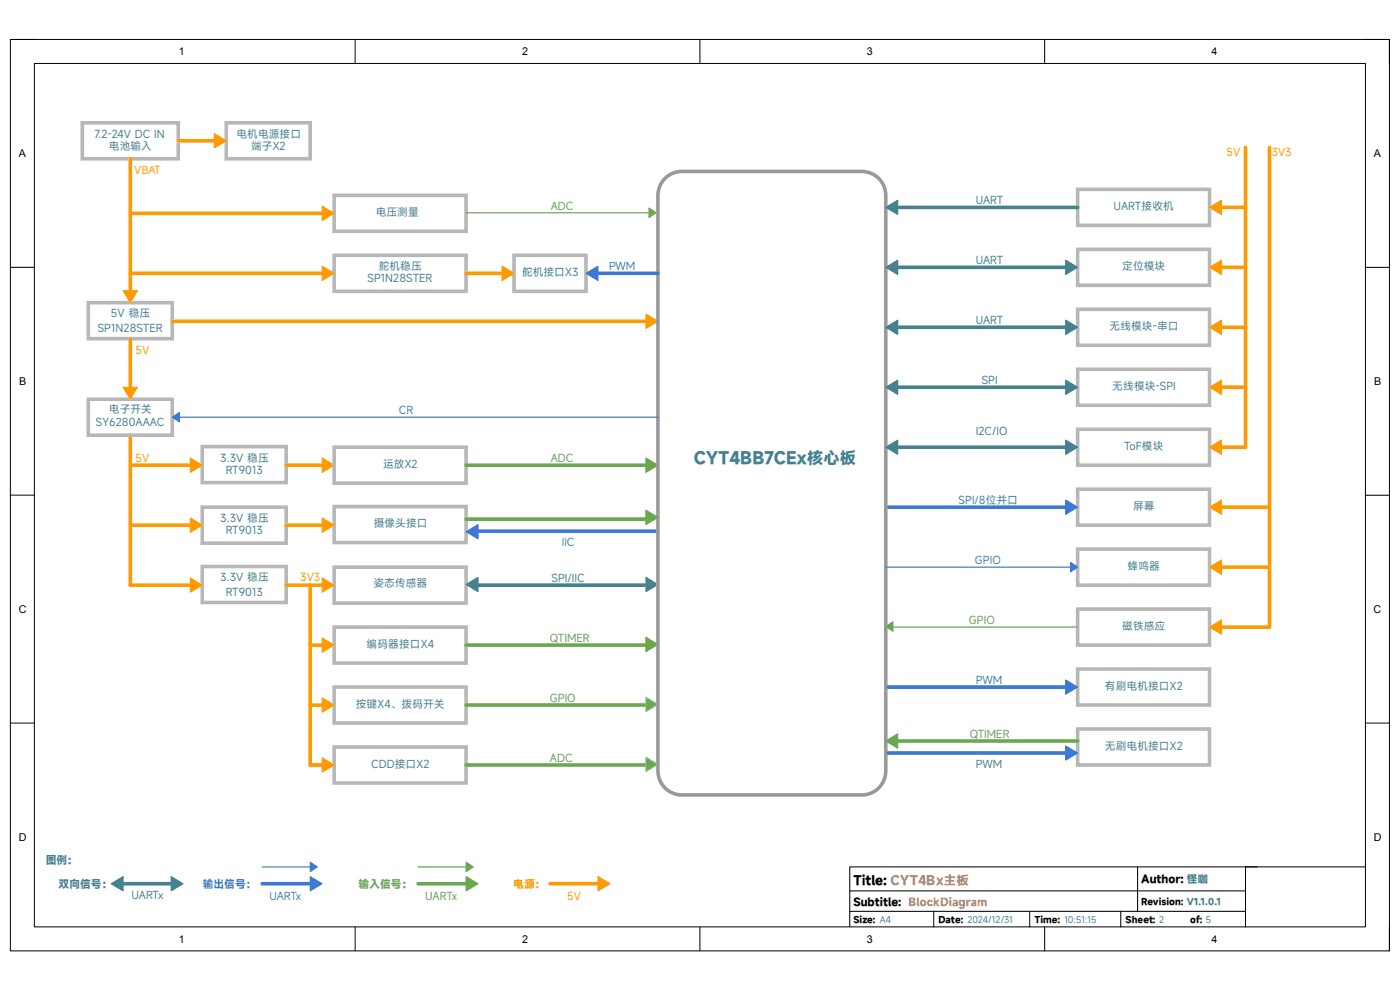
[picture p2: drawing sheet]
<svg xmlns="http://www.w3.org/2000/svg" width="297mm" height="210mm" viewBox="0 0 297 210" stroke-linecap="round" stroke-linejoin="round" font-family="sans-serif">
<path d="M2.2 8.4h292.6v193.3h-292.6z" fill="none" stroke="#000" stroke-width=".21"/>
<path d="M7.3 13.5h282.4v183.1h-282.4z" fill-rule="evenodd" fill="#fff"/>
<g fill="none" stroke="#000" stroke-width=".21">
<path d="M2.2 8.4h5.1M7.3 13.5h282.4v183.1h-282.4zM75.3 8.4v5.1M148.5 8.4v5.1M221.6 8.4v5.1M289.7 8.4h5.1v5.1M2.2 56.7h5.1M289.7 56.7h5.1M2.2 105h5.1M289.7 105.1h5.1M2.2 153.4h5.1M289.7 153.4h5.1"/>
<path d="M75.3 196.6v5.1M148.5 196.6v5.1M180.3 189h83.9M180.3 193.3h83.9M198.1 193.3v3.3M218.5 193.3v3.3M221.6 196.6v5.1M237.8 193.3v3.3M241.3 183.9v9.4M264.2 183.9v12.7M289.7 183.9h-109.4v12.7M294.8 196.6v5.1"/>
</g>
<path d="M24.8 187.5h11.5" fill="none" stroke="#45818e" stroke-width=".76"/>
<path d="M23.6 187.5l2.5-1.6v3.1z" fill="#45818e"/>
<path d="M23.6 187.5l2.5-1.6v3.1z" fill="none" stroke="#45818e" stroke-width=".21"/>
<path d="M36.3 185.9l2.5 1.6-2.5 1.5z" fill="#45818e"/>
<path d="M36.3 185.9l2.5 1.6-2.5 1.5z" fill="none" stroke="#45818e" stroke-width=".21"/>
<path d="M88.7 187.5h10.2" fill="none" stroke="#6aa84f" stroke-width=".76"/>
<path d="M98.9 185.9l2.5 1.6-2.5 1.5z" fill="#6aa84f"/>
<path d="M98.9 185.9l2.5 1.6-2.5 1.5z" fill="none" stroke="#6aa84f" stroke-width=".21"/>
<path d="M116.7 187.5h10.2" fill="none" stroke="#f90" stroke-width=".76"/>
<path d="M126.9 185.9l2.5 1.6-2.5 1.5z" fill="#f90"/>
<path d="M126.9 185.9l2.5 1.6-2.5 1.5z" fill="none" stroke="#f90" stroke-width=".21"/>
<path d="M55.6 187.5h10.2" fill="none" stroke="#3c78d8" stroke-width=".76"/>
<path d="M65.8 185.9l2.5 1.6-2.5 1.5z" fill="#3c78d8"/>
<path d="M65.8 185.9l2.5 1.6-2.5 1.5z" fill="none" stroke="#3c78d8" stroke-width=".21"/>
<path d="M65.8 182.9l1.5 1-1.5 1z" fill="#3c78d8"/>
<path d="M65.8 182.9l1.5 1-1.5 1z" fill="none" stroke="#3c78d8" stroke-width=".21"/>
<path d="M55.6 183.9h10.7" fill="none" stroke="#3c78d8" stroke-width=".25"/>
<path d="M98.9 182.9l1.5 1-1.5 1z" fill="#6aa84f"/>
<path d="M98.9 182.9l1.5 1-1.5 1z" fill="none" stroke="#6aa84f" stroke-width=".21"/>
<path d="M88.7 183.9h10.7" fill="none" stroke="#6aa84f" stroke-width=".25"/>
<path d="M42.9 94.7h17.8v7.7h-17.8z" fill="none" stroke="#b7b7b7" stroke-width=".76"/>
<path d="M27.6 98.7h14" fill="none" stroke="#f90" stroke-width=".76"/>
<path d="M40.4 97.2l2.5 1.5-2.5 1.5z" fill="#f90"/>
<path d="M40.4 97.2l2.5 1.5-2.5 1.5z" fill="none" stroke="#f90" stroke-width=".21"/>
<path d="M18.7 64.2h17.8v7.6h-17.8zM42.9 107.6h17.8v7.6h-17.8z" fill="none" stroke="#b7b7b7" stroke-width=".76"/>
<path d="M40.4 109.9l2.5 1.5-2.5 1.5z" fill="#f90"/>
<path d="M40.4 109.9l2.5 1.5-2.5 1.5z" fill="none" stroke="#f90" stroke-width=".21"/>
<path d="M42.9 120.2h17.8v7.6h-17.8z" fill="none" stroke="#b7b7b7" stroke-width=".76"/>
<path d="M40.4 122.6l2.5 1.5-2.5 1.6z" fill="#f90"/>
<path d="M40.4 122.6l2.5 1.5-2.5 1.6z" fill="none" stroke="#f90" stroke-width=".21"/>
<path d="M17.5 26.1h20.3v7.6h-20.3zM48 26.1h17.8v7.6h-17.8zM70.9 107.5h28v7.6h-28z" fill="none" stroke="#b7b7b7" stroke-width=".76"/>
<path d="M27.6 33.7v28M27.6 92.3v31.8h12.8M27.6 111.4h12.8" fill="none" stroke="#f90" stroke-width=".76"/>
<path d="M68.3 97.2l2.6 1.5-2.6 1.5z" fill="#f90"/>
<path d="M68.3 97.2l2.6 1.5-2.6 1.5z" fill="none" stroke="#f90" stroke-width=".21"/>
<path d="M60.7 98.7h7.6" fill="none" stroke="#f90" stroke-width=".76"/>
<path d="M68.3 109.9l2.6 1.5-2.6 1.5z" fill="#f90"/>
<path d="M68.3 109.9l2.6 1.5-2.6 1.5z" fill="none" stroke="#f90" stroke-width=".21"/>
<path d="M60.7 111.4h7.6" fill="none" stroke="#f90" stroke-width=".76"/>
<path d="M70.9 120.3h28v7.6h-28z" fill="none" stroke="#b7b7b7" stroke-width=".76"/>
<path d="M68.3 122.6l2.6 1.5-2.6 1.6z" fill="#f90"/>
<path d="M68.3 122.6l2.6 1.5-2.6 1.6z" fill="none" stroke="#f90" stroke-width=".21"/>
<path d="M60.7 124.1h7.6M65.8 124.1v38.2" fill="none" stroke="#f90" stroke-width=".76"/>
<path d="M228.6 103.8h28v7.6h-28zM70.9 133h28v7.7h-28z" fill="none" stroke="#b7b7b7" stroke-width=".76"/>
<path d="M68.3 135.3l2.6 1.5-2.6 1.6z" fill="#f90"/>
<path d="M68.3 135.3l2.6 1.5-2.6 1.6z" fill="none" stroke="#f90" stroke-width=".21"/>
<path d="M65.8 136.8h2.5" fill="none" stroke="#f90" stroke-width=".76"/>
<path d="M228.6 65.6h28v7.6h-28z" fill="none" stroke="#b7b7b7" stroke-width=".76"/>
<path d="M101.4 112.7h37.7" fill="none" stroke="#3c78d8" stroke-width=".76"/>
<path d="M98.9 112.8l2.5-1.5v3z" fill="#3c78d8"/>
<path d="M98.9 112.8l2.5-1.5v3z" fill="none" stroke="#3c78d8" stroke-width=".21"/>
<path d="M98.9 110.1h38.1" fill="none" stroke="#6aa84f" stroke-width=".76"/>
<path d="M137 97.2l2.6 1.5-2.6 1.5z" fill="#6aa84f"/>
<path d="M137 97.2l2.6 1.5-2.6 1.5z" fill="none" stroke="#6aa84f" stroke-width=".21"/>
<path d="M101.2 124.1h35.6" fill="none" stroke="#45818e" stroke-width=".76"/>
<path d="M98.9 124l2.5-1.5v3z" fill="#45818e"/>
<path d="M98.9 124l2.5-1.5v3z" fill="none" stroke="#45818e" stroke-width=".21"/>
<path d="M137 122.5l2.6 1.5-2.6 1.5z" fill="#45818e"/>
<path d="M137 122.5l2.6 1.5-2.6 1.5z" fill="none" stroke="#45818e" stroke-width=".21"/>
<path d="M98.9 136.8h38.1" fill="none" stroke="#6aa84f" stroke-width=".76"/>
<path d="M137 135.2l2.6 1.5-2.6 1.5z" fill="#6aa84f"/>
<path d="M137 135.2l2.6 1.5-2.6 1.5z" fill="none" stroke="#6aa84f" stroke-width=".21"/>
<path d="M188.4 107.6h37.7" fill="none" stroke="#3c78d8" stroke-width=".76"/>
<path d="M226.1 106.1l2.5 1.5-2.5 1.5z" fill="#3c78d8"/>
<path d="M226.1 106.1l2.5 1.5-2.5 1.5z" fill="none" stroke="#3c78d8" stroke-width=".21"/>
<path d="M137 66.6l2.6 1.6-2.6 1.5z" fill="#f90"/>
<path d="M137 66.6l2.6 1.6-2.6 1.5z" fill="none" stroke="#f90" stroke-width=".21"/>
<path d="M36.5 68.2h101.8" fill="none" stroke="#f90" stroke-width=".76"/>
<path d="M140.8 38.2a5.1 5.1 0 0 1 3.9-1.8h38.1a5.1 5.1 0 0 1 5.1 5v122.2a5.1 5.1 0 0 1-5.1 5h-38.1a5.1 5.1 0 0 1-5.1-5v-122.2a5.1 5.1 0 0 1 1.2-3.2z" fill="none" stroke="#999" stroke-width=".76"/>
<path d="M70.9 94.9h28v7.6h-28z" fill="none" stroke="#b7b7b7" stroke-width=".76"/>
<path d="M98.9 98.7h38.1" fill="none" stroke="#6aa84f" stroke-width=".76"/>
<path d="M137 108.2l2.6 1.5-2.6 1.6z" fill="#6aa84f"/>
<path d="M137 108.2l2.6 1.5-2.6 1.6z" fill="none" stroke="#6aa84f" stroke-width=".21"/>
<path d="M228.6 78.3h28v7.7h-28z" fill="none" stroke="#b7b7b7" stroke-width=".76"/>
<path d="M256.6 82.1l2.6-1.5v3.1z" fill="#f90"/>
<path d="M256.6 82.1l2.6-1.5v3.1z" fill="none" stroke="#f90" stroke-width=".21"/>
<path d="M264.2 31.3v63.6" fill="none" stroke="#f90" stroke-width=".76"/>
<path d="M190.5 69.4h35.6" fill="none" stroke="#45818e" stroke-width=".76"/>
<path d="M187.9 69.4l2.6-1.5v3.1z" fill="#45818e"/>
<path d="M187.9 69.4l2.6-1.5v3.1z" fill="none" stroke="#45818e" stroke-width=".21"/>
<path d="M226.1 67.9l2.5 1.5-2.5 1.6z" fill="#45818e"/>
<path d="M226.1 67.9l2.5 1.5-2.5 1.6z" fill="none" stroke="#45818e" stroke-width=".21"/>
<path d="M190.5 82.1h35.6" fill="none" stroke="#45818e" stroke-width=".76"/>
<path d="M187.9 82.1l2.6-1.5v3.1z" fill="#45818e"/>
<path d="M187.9 82.1l2.6-1.5v3.1z" fill="none" stroke="#45818e" stroke-width=".21"/>
<path d="M226.1 80.6l2.5 1.5-2.5 1.6z" fill="#45818e"/>
<path d="M226.1 80.6l2.5 1.5-2.5 1.6z" fill="none" stroke="#45818e" stroke-width=".21"/>
<path d="M70.9 41.4h28v7.7h-28z" fill="none" stroke="#b7b7b7" stroke-width=".76"/>
<path d="M27.6 45.3h40.7" fill="none" stroke="#f90" stroke-width=".76"/>
<path d="M68.3 43.7l2.6 1.6-2.6 1.5z" fill="#f90"/>
<path d="M68.3 43.7l2.6 1.6-2.6 1.5z" fill="none" stroke="#f90" stroke-width=".21"/>
<path d="M37.8 29.9h7.7" fill="none" stroke="#f90" stroke-width=".76"/>
<path d="M45.5 28.3l2.5 1.6-2.5 1.5z" fill="#f90"/>
<path d="M45.5 28.3l2.5 1.6-2.5 1.5z" fill="none" stroke="#f90" stroke-width=".21"/>
<path d="M228.6 154.7h28v7.6h-28z" fill="none" stroke="#b7b7b7" stroke-width=".76"/>
<path d="M187.9 157.2l2.6-1.5v3z" fill="#6aa84f"/>
<path d="M187.9 157.2l2.6-1.5v3z" fill="none" stroke="#6aa84f" stroke-width=".21"/>
<path d="M188.4 159.7h39" fill="none" stroke="#3c78d8" stroke-width=".76"/>
<path d="M226.1 158.2l2.5 1.5-2.5 1.6z" fill="#3c78d8"/>
<path d="M226.1 158.2l2.5 1.5-2.5 1.6z" fill="none" stroke="#3c78d8" stroke-width=".21"/>
<path d="M190.5 157.2h38.1" fill="none" stroke="#6aa84f" stroke-width=".76"/>
<path d="M228.6 141.9h28v7.7h-28z" fill="none" stroke="#b7b7b7" stroke-width=".76"/>
<path d="M188.4 145.8h37.7" fill="none" stroke="#3c78d8" stroke-width=".76"/>
<path d="M226.1 144.2l2.5 1.6-2.5 1.5z" fill="#3c78d8"/>
<path d="M226.1 144.2l2.5 1.6-2.5 1.5z" fill="none" stroke="#3c78d8" stroke-width=".21"/>
<path d="M70.9 145.7h28v7.7h-28z" fill="none" stroke="#b7b7b7" stroke-width=".76"/>
<path d="M98.9 149.6h39.4" fill="none" stroke="#6aa84f" stroke-width=".76"/>
<path d="M137 147.9l2.6 1.5-2.6 1.6z" fill="#6aa84f"/>
<path d="M137 147.9l2.6 1.5-2.6 1.6z" fill="none" stroke="#93c47d" stroke-width=".21"/>
<path d="M228.6 116.5h28v7.6h-28z" fill="none" stroke="#b7b7b7" stroke-width=".76"/>
<path d="M269.3 31.3v101.7" fill="none" stroke="#f90" stroke-width=".76"/>
<path d="M256.6 107.6l2.6-1.5v3z" fill="#f90"/>
<path d="M256.6 107.6l2.6-1.5v3z" fill="none" stroke="#f90" stroke-width=".21"/>
<path d="M26.1 61.7h3.1l-1.6 2.5z" fill="#f90"/>
<path d="M26.1 61.7h3.1l-1.6 2.5z" fill="none" stroke="#f90" stroke-width=".21"/>
<path d="M228.6 91.1h28v7.6h-28z" fill="none" stroke="#b7b7b7" stroke-width=".76"/>
<path d="M190.5 94.9h35.6" fill="none" stroke="#45818e" stroke-width=".76"/>
<path d="M187.9 94.9l2.6-1.6v3.1z" fill="#45818e"/>
<path d="M187.9 94.9l2.6-1.6v3.1z" fill="none" stroke="#45818e" stroke-width=".21"/>
<path d="M226.1 93.3l2.5 1.6-2.5 1.5z" fill="#45818e"/>
<path d="M226.1 93.3l2.5 1.6-2.5 1.5z" fill="none" stroke="#45818e" stroke-width=".21"/>
<path d="M256.6 120.3l2.6-1.5v3z" fill="#f90"/>
<path d="M256.6 120.3l2.6-1.5v3z" fill="none" stroke="#f90" stroke-width=".21"/>
<path d="M70.9 54.2h28v7.6h-28z" fill="none" stroke="#b7b7b7" stroke-width=".76"/>
<path d="M68.3 56.5l2.6 1.5-2.6 1.5z" fill="#f90"/>
<path d="M68.3 56.5l2.6 1.5-2.6 1.5z" fill="none" stroke="#f90" stroke-width=".21"/>
<path d="M27.6 58h40.7" fill="none" stroke="#f90" stroke-width=".76"/>
<path d="M109.1 54.2h15.2v7.6h-15.2z" fill="none" stroke="#b7b7b7" stroke-width=".76"/>
<path d="M106.5 56.5l2.6 1.5-2.6 1.5z" fill="#f90"/>
<path d="M106.5 56.5l2.6 1.5-2.6 1.5z" fill="none" stroke="#f90" stroke-width=".21"/>
<path d="M98.9 58h7.6" fill="none" stroke="#f90" stroke-width=".76"/>
<path d="M126.9 58h12.7" fill="none" stroke="#3c78d8" stroke-width=".76"/>
<path d="M124.3 58l2.6-1.5v3z" fill="#3c78d8"/>
<path d="M124.3 58l2.6-1.5v3z" fill="none" stroke="#3c78d8" stroke-width=".21"/>
<path d="M256.6 69.4l2.6-1.5v3.1z" fill="#f90"/>
<path d="M256.6 69.4l2.6-1.5v3.1z" fill="none" stroke="#f90" stroke-width=".21"/>
<path d="M259.2 69.4h5M259.2 82.1h5M259.2 107.6h10.1M259.2 120.3h10.1" fill="none" stroke="#f90" stroke-width=".76"/>
<path d="M68.3 148l2.6 1.6-2.6 1.5z" fill="#f90"/>
<path d="M68.3 148l2.6 1.6-2.6 1.5z" fill="none" stroke="#f90" stroke-width=".21"/>
<path d="M259.2 94.9h5M65.8 149.6h2.5" fill="none" stroke="#f90" stroke-width=".76"/>
<path d="M256.6 94.9l2.6-1.6v3.1z" fill="#f90"/>
<path d="M256.6 94.9l2.6-1.6v3.1z" fill="none" stroke="#f90" stroke-width=".21"/>
<path d="M227.1 119.3l1.5 1-1.5 1z" fill="#3c78d8"/>
<path d="M227.1 119.3l1.5 1-1.5 1z" fill="none" stroke="#3c78d8" stroke-width=".21"/>
<path d="M187.9 120.3h40" fill="none" stroke="#3c78d8" stroke-width=".25"/>
<path d="M228.6 129.2h28v7.6h-28z" fill="none" stroke="#b7b7b7" stroke-width=".76"/>
<path d="M187.9 132.9l1.5-1v2z" fill="#6aa84f"/>
<path d="M187.9 132.9l1.5-1v2z" fill="none" stroke="#6aa84f" stroke-width=".21"/>
<path d="M189.2 133h39.4" fill="none" stroke="#6aa84f" stroke-width=".25"/>
<path d="M228.6 52.9h28v7.6h-28z" fill="none" stroke="#b7b7b7" stroke-width=".76"/>
<path d="M190.5 56.7h35.6" fill="none" stroke="#45818e" stroke-width=".76"/>
<path d="M187.9 56.7l2.6-1.5v3z" fill="#45818e"/>
<path d="M187.9 56.7l2.6-1.5v3z" fill="none" stroke="#45818e" stroke-width=".21"/>
<path d="M226.1 55.2l2.5 1.5-2.5 1.5z" fill="#45818e"/>
<path d="M226.1 55.2l2.5 1.5-2.5 1.5z" fill="none" stroke="#45818e" stroke-width=".21"/>
<path d="M256.6 56.7l2.6-1.5v3z" fill="#f90"/>
<path d="M256.6 56.7l2.6-1.5v3z" fill="none" stroke="#f90" stroke-width=".21"/>
<path d="M259.2 56.7h5" fill="none" stroke="#f90" stroke-width=".76"/>
<path d="M137.7 44.1l1.5 1-1.5 1.1z" fill="#6aa84f"/>
<path d="M137.7 44.1l1.5 1-1.5 1.1z" fill="none" stroke="#6aa84f" stroke-width=".21"/>
<path d="M98.9 45.1h39.3" fill="none" stroke="#6aa84f" stroke-width=".25"/>
<path d="M228.6 40.2h28v7.6h-28z" fill="none" stroke="#b7b7b7" stroke-width=".76"/>
<path d="M190.5 44h38.1" fill="none" stroke="#45818e" stroke-width=".76"/>
<path d="M187.9 44l2.6-1.5v3z" fill="#45818e"/>
<path d="M187.9 44l2.6-1.5v3z" fill="none" stroke="#45818e" stroke-width=".21"/>
<path d="M256.6 44l2.6-1.5v3z" fill="#f90"/>
<path d="M256.6 44l2.6-1.5v3z" fill="none" stroke="#f90" stroke-width=".21"/>
<path d="M259.2 44h5M259.2 133h10.1" fill="none" stroke="#f90" stroke-width=".76"/>
<path d="M256.6 133l2.6-1.5v3.1z" fill="#f90"/>
<path d="M256.6 133l2.6-1.5v3.1z" fill="none" stroke="#f90" stroke-width=".21"/>
<path d="M18.7 84.7h17.8v7.6h-17.8z" fill="none" stroke="#b7b7b7" stroke-width=".76"/>
<path d="M27.6 72v11.4" fill="none" stroke="#f90" stroke-width=".76"/>
<path d="M26.1 82.1h3.1l-1.6 2.6z" fill="#f90"/>
<path d="M26.1 82.1h3.1l-1.6 2.6z" fill="none" stroke="#f90" stroke-width=".21"/>
<path d="M37.8 88.5h101.8" fill="none" stroke="#3c78d8" stroke-width=".25"/>
<path d="M36.5 88.5l1.6-1v2z" fill="#3c78d8"/>
<path d="M36.5 88.5l1.6-1v2z" fill="none" stroke="#3c78d8" stroke-width=".21"/>
<path d="M70.9 158.5h28v7.6h-28z" fill="none" stroke="#b7b7b7" stroke-width=".76"/>
<path d="M98.9 162.3h39.4" fill="none" stroke="#6aa84f" stroke-width=".76"/>
<path d="M137 160.6l2.6 1.6-2.6 1.5z" fill="#6aa84f"/>
<path d="M137 160.6l2.6 1.6-2.6 1.5z" fill="none" stroke="#93c47d" stroke-width=".21"/>
<path d="M68.3 160.8l2.6 1.5-2.6 1.5z" fill="#f90"/>
<path d="M68.3 160.8l2.6 1.5-2.6 1.5z" fill="none" stroke="#f90" stroke-width=".21"/>
<path d="M65.8 162.3h2.5" fill="none" stroke="#f90" stroke-width=".76"/>
<text font-size="3.5" fill="#45818e" x="147.2" y="98.3">CYT4BB7CEx核心板</text>
<text font-size="2.7" x="181.1" y="187.7">Title: CYT4Bx主板</text>
<g font-size="2.3">
<text x="37.9" y="11.7">1</text>
<text x="110.7" y="11.7">2</text>
<text x="183.9" y="11.7">3</text>
<text x="257" y="11.7">4</text>
<text x="4" y="33.3">A</text>
<text x="291.5" y="33.3">A</text>
<text x="4.1" y="81.7">B</text>
<text x="291.5" y="81.7">B</text>
<text x="4" y="130">C</text>
<text x="291.4" y="130">C</text>
<text x="4" y="178.3">D</text>
<text x="291.5" y="178.3">D</text>
<text x="242.1" y="187.3">Author: 怪咖</text>
<text x="181.1" y="192.2">Subtitle: BlockDiagram</text>
<text x="37.9" y="199.9">1</text>
<text x="110.7" y="199.9">2</text>
<text x="183.9" y="199.9">3</text>
<text x="257" y="199.9">4</text>
</g>
<g font-size="2.3" fill="#45818e">
<text x="20" y="29.3">7.2-24V DC IN</text>
<text x="50.2" y="29.3">电机电源接口</text>
<text x="23.1" y="31.9">电池输入</text>
<text x="53.3" y="31.9">端子X2</text>
<text x="79.7" y="45.7">电压测量</text>
<text x="207" y="43.3">UART</text>
<text x="236.3" y="44.6">UART接收机</text>
<text x="78" y="59.9">SP1N28STER</text>
<text x="80.3" y="57.3">舵机稳压</text>
<text x="110.7" y="58.5">舵机接口X3</text>
<text x="207" y="56">UART</text>
<text x="238.1" y="57.3">定位模块</text>
<text x="20.7" y="70.4">SP1N28STER</text>
<text x="23.5" y="67.4">5V 稳压</text>
<text x="207" y="68.7">UART</text>
<text x="235.4" y="70">无线模块-串口</text>
<text x="208.3" y="81.5">SPI</text>
<text x="236" y="82.8">无线模块-SPI</text>
<text x="23.1" y="87.7">电子开关</text>
<text x="20.4" y="90.4">SY6280AAAC</text>
<text x="207" y="92.3">I2C/IO</text>
<text x="238.5" y="95.5">ToF模块</text>
<text x="46.7" y="98">3.3V 稳压</text>
<text x="47.9" y="100.5">RT9013</text>
<text x="81.3" y="99.3">运放X2</text>
<text x="46.7" y="110.7">3.3V 稳压</text>
<text x="47.9" y="113.3">RT9013</text>
<text x="79.3" y="111.9">摄像头接口</text>
<text x="240.4" y="108.2">屏幕</text>
<text x="46.7" y="123.3">3.3V 稳压</text>
<text x="79.2" y="124.6">姿态传感器</text>
<text x="117" y="123.4">SPI/IIC</text>
<text x="239.2" y="120.9">蜂鸣器</text>
<text x="47.9" y="126.4">RT9013</text>
<text x="77.8" y="137.5">编码器接口X4</text>
<text x="238.1" y="133.6">磁铁感应</text>
<text x="234.4" y="146.3">有刷电机接口X2</text>
<text x="75.5" y="150.2">按键X4、拨码开关</text>
<text x="234.4" y="159.1">无刷电机接口X2</text>
<text x="78.7" y="162.9">CDD接口X2</text>
<text x="207" y="162.9">PWM</text>
<text x="9.7" y="183.2">图例：</text>
<text x="12.4" y="188.3">双向信号：</text>
<text x="27.9" y="190.6">UARTx</text>
</g>
<g font-size="2.3" fill="#f90">
<text x="260.2" y="33.1">5V</text>
<text x="269.8" y="33.1">3V3</text>
<text x="28.5" y="37">VBAT</text>
<text x="28.7" y="75.1">5V</text>
<text x="28.7" y="98">5V</text>
<text x="63.7" y="123.3">3V3</text>
<text x="108.9" y="188.3">电源：</text>
<text x="120.3" y="190.9">5V</text>
</g>
<g font-size="2.3" fill="#6aa84f">
<text x="116.8" y="44.6">ADC</text>
<text x="116.8" y="98">ADC</text>
<text x="116.7" y="136.2">QTIMER</text>
<text x="205.6" y="132.4">GPIO</text>
<text x="116.7" y="148.9">GPIO</text>
<text x="116.7" y="161.6">ADC</text>
<text x="205.7" y="156.5">QTIMER</text>
<text x="76.1" y="188.3">输入信号：</text>
<text x="90.2" y="190.9">UARTx</text>
</g>
<g font-size="2.3" fill="#3c78d8">
<text x="129.2" y="57.3">PWM</text>
<text x="84.6" y="87.8">CR</text>
<text x="203.4" y="106.9">SPI/8位并口</text>
<text x="119.2" y="115.8">IIC</text>
<text x="206.8" y="119.6">GPIO</text>
<text x="207" y="145.1">PWM</text>
<text x="57.1" y="190.9">UARTx</text>
</g>
<text font-size="2.3" fill="#4a86e8" x="43" y="188.3">输出信号：</text>
<g font-size="1.9">
<text x="242.1" y="192">Revision: V1.1.0.1</text>
<text x="181.1" y="195.8">Size: A4</text>
<text x="199.1" y="195.8">Date: 2024/12/31</text>
<text x="219.5" y="195.8">Time: 10:51:15</text>
<text x="238.8" y="195.8">Sheet: 2</text>
<text x="252.5" y="195.8">of: 5</text>
</g>
</svg>
